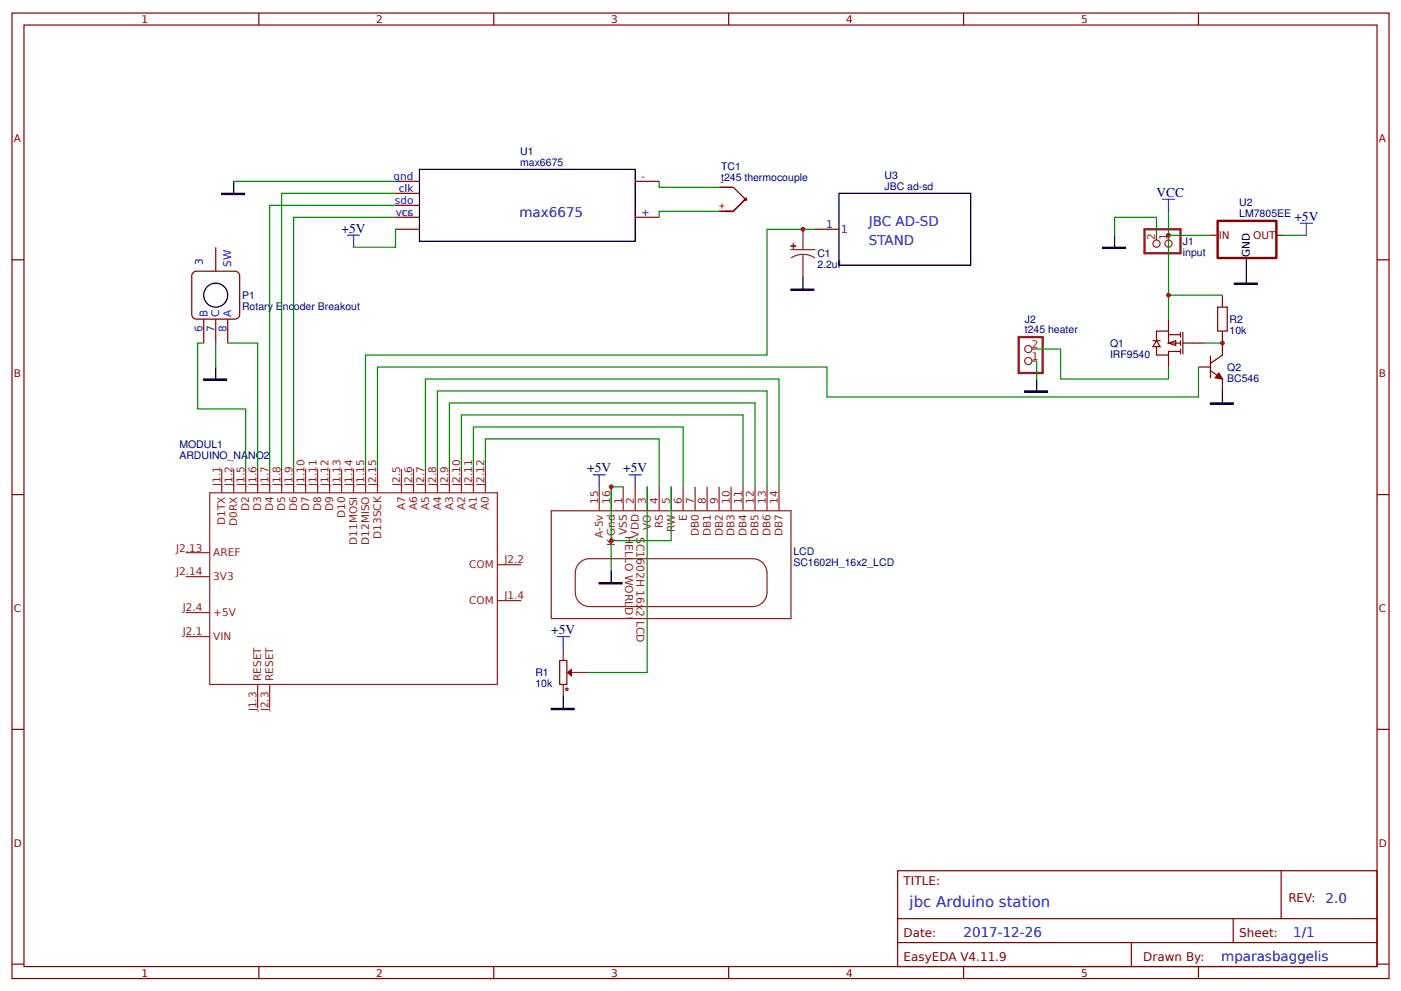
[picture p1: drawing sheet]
<svg xmlns="http://www.w3.org/2000/svg" width="312mm" height="221mm" viewBox="0 0 312 221" stroke-linecap="round" stroke-linejoin="round" font-family="sans-serif">
<g fill="none" stroke="#800" stroke-width=".27">
<path d="M2.7 2.9h306.4v215h-306.4zM5.3 5.6h301.1v209.6h-301.1zM57.6 2.9v2.7M109.9 2.9v2.7M162.2 2.9v2.7M214.4 2.9v2.7M266.7 2.9v2.7M2.7 57.8h2.6M306.4 57.8h2.7M2.7 110.1h2.6M306.4 110.1h2.7M2.7 162.4h2.6"/>
<path d="M306.4 162.4h2.7M199.8 193.9h106.6v21.3h-106.6zM285.1 193.9v10.6M2.7 214.7h2.6M57.6 215.2v2.7M109.9 215.2v2.7M162.2 215.2v2.7M199.8 204.5h106.6M199.8 209.9h106.6M214.4 215.2v2.7M251.8 209.9v5.3M266.7 215.2v2.7"/>
<path d="M274.4 204.5v5.4M306.4 214.7h2.7"/>
</g>
<g fill="none" stroke="#8d2323" stroke-width=".27">
<path d="M46.7 109.7h64v42.7h-64zM49.3 104.4v5.3M52 104.4v5.3M54.7 104.4v5.3M57.3 104.4v5.3M60 104.4v5.3M62.7 104.4v5.3M65.3 104.4v5.3M68 104.4v5.3M70.7 104.4v5.3M73.3 104.4v5.3M76 104.4v5.3"/>
<path d="M78.7 104.4v5.3M81.3 104.4v5.3M84 104.4v5.3M89.3 104.4v5.3M92 104.4v5.3M94.7 104.4v5.3M97.3 104.4v5.3M100 104.4v5.3M102.7 104.4v5.3M105.3 104.4v5.3M108 104.4v5.3M41.3 136.4h5.4"/>
<path d="M41.3 123.1h5.4M41.3 128.4h5.4M110.7 133.7h5.3M110.7 125.7h5.3M41.3 141.7h5.4M57.3 152.4v5.3M60 152.4v5.3"/>
</g>
<g fill="#fefefe" stroke="#800" stroke-width=".27">
<path d="M260 76.4l1.6-.5v1z"/>
<path d="M257.4 75.9l.8 1.3h-1.6z"/>
</g>
<g fill="none" stroke="#800" stroke-width=".27">
<path d="M256.6 75.9h1.6M257.4 77.2v1.8h2.6v-.8h2.7M260 73.7h-2.6v2.2M260 73.7v2.7h2.7M260 74.5h2.7M260 71v2.7M260 79v2.7M262.7 74v1M262.7 75.9v1M262.7 77.7v1.1M263.2 74v4.8M263.2 76.4h4.8"/>
<path d="M269.4 79.3v4.8M272 76.4v2.6l-2.6 1.9M266.7 81.7h2.7M269.4 82.5l2.6 1.9v2.7"/>
</g>
<path d="M271.2 83.1l.8 1.3-1.6-.3z" fill="#800" stroke="#800" stroke-width=".27"/>
<path d="M254.7 51h8v5.4h-8z" fill="none" stroke="#8d2323" stroke-width=".53"/>
<g fill="none" stroke="#8d2323" stroke-width=".27">
<path d="M257.4 52.4v1M260 52.4v1"/>
<circle cx="257.4" cy="54.2" r=".8"/>
<circle cx="260" cy="54.2" r=".8"/>
</g>
<path d="M43.1 60.6l.6-.2h8.6a1.06 1.06 0 0 1 1 1v8.6a1.06 1.06 0 0 1-1 1h-8.6a1.06 1.06 0 0 1-1-1v-8.6z" fill="#fff" stroke="#800000" stroke-width=".27"/>
<g fill="none" stroke="#800" stroke-width=".27">
<path d="M48 55v5.4M88 48.4h5.3M88 43h5.3M88 45.7h5.3M88 51h5.3M88 40.4h5.3M141.4 48.4h5.3M141.4 40.4h5.3M181.4 51h5.3M45.3 71v5.4M48 71v5.4M50.7 71v5.4"/>
<path d="M124.6 147.1h1.5v5.3h-1.6z"/>
</g>
<g fill="none" stroke="#000" stroke-width=".27">
<path d="M93.3 37.7h48.1v16h-48.1zM186.7 43h29.3v16h-29.3zM248 52.4v2.6M277.4 57.7v2.7M136 127.1v2.6M125.3 155.1v2.6"/>
<circle cx="48" cy="65.7" r="2.67"/>
</g>
<path d="M271 49.2h13v8.2h-13z" fill="none" stroke="#800" stroke-width=".53"/>
<path d="M269.4 52.4h1.3M284 52.4h1.4" fill="none" stroke="#880001" stroke-width=".27"/>
<g fill="none" stroke="#8d2323" stroke-width=".27">
<path d="M176 55.6h5.4M178.7 56.6l1.4 .2 1.3 .6M178.7 56.6l-1.4 .2-1.3 .6M178.7 51v4.6M178.7 56.6v5.1M122.7 113.7h53.3v24h-53.3zM133.3 108.4v5.3M136 108.4v5.3M138.7 108.4v5.3M141.4 108.4v5.3M144 108.4v5.3M146.7 108.4v5.3"/>
<path d="M149.4 108.4v5.3M152 108.4v5.3M154.7 108.4v5.3M157.4 108.4v5.3M160 108.4v5.3M162.7 108.4v5.3M165.4 108.4v5.3M168 108.4v5.3M170.7 108.4v5.3M173.4 108.4v5.3M129 125.3a3.2 3.2 0 0 1 2.2-.9h36.3a3.2 3.2 0 0 1 3.2 3.2v4.3a3.2 3.2 0 0 1-3.2 3.2h-36.3a3.2 3.2 0 0 1-3.2-3.2v-4.3a3.2 3.2 0 0 1 1-2.3zM125.3 144.4v2.7"/>
<path d="M125.3 152.4v2.7M127.2 149.7h3.5"/>
</g>
<g fill="#8d2323" stroke="#8d2323" stroke-width=".27">
<path d="M176 54.8h1.1z"/>
<path d="M176.6 54.2v1.1z"/>
</g>
<path d="M245.4 55h5v.3h-5zM133.3 129.7h5.1v.3h-5.1zM122.7 157.7h5v.3h-5z" fill="#000" stroke="#000" stroke-width=".27"/>
<path d="M258.7 44.4h2.7M260 44.4v2.6M132 105.7h2.7M133.3 105.7v2.7M140 105.7h2.7M141.4 105.7v2.7M124 141.7h2.7M125.3 141.7v2.7" fill="none" stroke="#00f" stroke-width=".27"/>
<path d="M248 52.4v-4h9.4v4M260 47v24M138.7 108.4h-2.7v18.7M144 108.4v41.3h-13.3" fill="none" stroke="#080" stroke-width=".27"/>
<path d="M126.3 149.7l.8-.6v1.3z" fill="#800" stroke="#800" stroke-width=".27"/>
<circle cx="126.1" cy="153.5" r=".27" fill="none" stroke="#a00000" stroke-width=".27"/>
<circle cx="136" cy="108.4" r=".53" fill="#c00"/>
<path d="M149.4 108.4v12h-13.4" fill="none" stroke="#080" stroke-width=".27"/>
<circle cx="136" cy="120.4" r=".53" fill="#c00"/>
<g fill="none" stroke="#080" stroke-width=".27">
<path d="M52 40.4h36M88 45.7h-28v58.7M88 51v4h-9.3M88 48.4h-22.7v56M88 43h-25.3v61.4M181.4 51h-10.7v28h-89.4v25.4M45.3 76.4h-1.3v14.7h10.7v13.3M48 76.4v5.3M50.7 76.4h6.6v28M266.7 81.7v6.7h-82.7v-6.7h-100v22.7M94.7 104.4v-20h78.7v24M97.3 104.4v-17.3h73.4v21.3"/>
<path d="M100 104.4v-14.7h68v18.7M102.7 104.4v-12h62.7v16M105.3 104.4v-9.3h46.7v13.3M108 104.4v-6.7h38.7v10.7"/>
</g>
<path d="M77.3 52.4h2.7M78.7 52.4v2.6" fill="none" stroke="#00f" stroke-width=".27"/>
<path d="M49.3 43h5.1v.3h-5.1zM176 64.4h5.1v.2h-5.1zM45.3 84.4h5.1v.3h-5.1z" fill="#000" stroke="#000" stroke-width=".27"/>
<path d="M52 40.4v2.6M178.7 61.7v2.7M48 81.7v2.7" fill="none" stroke="#000" stroke-width=".27"/>
<g fill="#c00">
<circle cx="178.7" cy="51" r=".53"/>
<circle cx="260" cy="52.4" r=".53"/>
</g>
<path d="M271 68.4h2.1v5.3h-2.1z" fill="none" stroke="#a00000" stroke-width=".27"/>
<path d="M272 65.7v2.7M272 73.7v2.7" fill="none" stroke="#800" stroke-width=".27"/>
<path d="M260 65.7h12" fill="none" stroke="#080" stroke-width=".27"/>
<circle cx="260" cy="65.7" r=".53" fill="#c00"/>
<path d="M274.7 63h5.1v.3h-5.1zM228 87.1h5.1v.2h-5.1zM269.4 89.7h5v.3h-5z" fill="#000" stroke="#000" stroke-width=".27"/>
<path d="M277.4 60.4v2.6M230.7 84.4v2.7M272 87.1v2.6" fill="none" stroke="#000" stroke-width=".27"/>
<path d="M226.7 75h5.3v8.1h-5.3z" fill="none" stroke="#8d2323" stroke-width=".53"/>
<g fill="none" stroke="#8d2323" stroke-width=".27">
<path d="M229.6 77.7h1.1M229.6 80.4h1.1"/>
<circle cx="228.8" cy="77.7" r=".8"/>
<circle cx="228.8" cy="80.4" r=".8"/>
</g>
<circle cx="165.9" cy="44.4" r=".27" fill="#840000" stroke="#840000" stroke-width=".27"/>
<path d="M160 47h2.7M160 41.7h3M161.1 41.7h2.1l2.7 2.7-2.7 2.7h-1.7M165.8 44.3l-2.6 2.7h-1.7" fill="none" stroke="#840000" stroke-width=".27"/>
<path d="M146.7 40.4v1.3h13.3M160 47h-13.3v1.4M260 52.4h9.4M285.4 52.4h5.3M268 76.4h4" fill="none" stroke="#080" stroke-width=".27"/>
<path d="M289.4 49.7h2.6M290.7 49.7v2.7" fill="none" stroke="#00f" stroke-width=".27"/>
<circle cx="272" cy="76.4" r=".53" fill="#c00"/>
<path d="M230.7 77.7h5.3v6.7h24v-2.7M230.7 80.4v4" fill="none" stroke="#080" stroke-width=".27"/>
<text font-size="3.3" fill="#00f" x="202.4" y="201.9">jbc Arduino station</text>
<g font-size="3" fill="#000080">
<text x="257.4" y="43.8">VCC</text>
<text x="76" y="51.8">+5V</text>
<text x="288" y="49.2">+5V</text>
<text x="130.7" y="105.2">+5V</text>
<text x="138.7" y="105.2">+5V</text>
<text x="122.7" y="141.2">+5V</text>
</g>
<g font-size="3" fill="#00f">
<text x="115.6" y="48.3">max6675</text>
<text x="193.4" y="50.3">JBC AD-SD</text>
<text x="193.4" y="54.5">STAND</text>
<text x="295" y="201.1">2.0</text>
<text x="214.4" y="208.5">2017-12-26</text>
<text x="287.8" y="208.5">1/1</text>
<text x="271.8" y="213.9">mparasbaggelis</text>
</g>
<g font-size="2.7" fill="#800">
<text x="201.1" y="197.1">TITLE:</text>
<text x="286.7" y="200.8">REV:</text>
<text x="201.1" y="208.5">Date:</text>
<text x="275.8" y="208.5">Sheet:</text>
<text x="201.1" y="213.9">EasyEDA V4.11.9</text>
<text x="254.4" y="213.9">Drawn By:</text>
</g>
<g font-size="2.4" fill="#8d2323">
<text x="139.1" y="119.4" transform="rotate(90 139.1 119.4)">HELLO WORLD!</text>
<text x="141.6" y="119.6" transform="rotate(90 141.6 119.6)">SC1602H 16x2 LCD</text>
</g>
<g font-size="2.3" fill="#800">
<text x="31.5" y="5.2">1</text>
<text x="83.7" y="5.2">2</text>
<text x="136" y="5.2">3</text>
<text x="188.3" y="5.2">4</text>
<text x="240.6" y="5.2">5</text>
<text x="3.1" y="31.7">A</text>
<text x="306.8" y="31.7">A</text>
<text x="3.1" y="84">B</text>
<text x="306.8" y="84">B</text>
<text x="3.1" y="136.3">C</text>
<text x="306.8" y="136.3">C</text>
<text x="3.1" y="188.5">D</text>
<text x="306.8" y="188.5">D</text>
<text x="31.5" y="217.5">1</text>
<text x="83.7" y="217.5">2</text>
<text x="136" y="217.5">3</text>
<text x="188.3" y="217.5">4</text>
<text x="240.6" y="217.5">5</text>
</g>
<g font-size="2.3" fill="#000080">
<text x="115.8" y="34.5">U1</text>
<text x="115.8" y="36.9">max6675</text>
<text x="160.5" y="40.4">t245 thermocouple</text>
<text x="160.5" y="37.9">TC1</text>
<text x="196.8" y="39.8">U3</text>
<text x="196.8" y="42.2">JBC ad-sd</text>
<text x="275.8" y="45.9">U2</text>
<text x="275.8" y="48.4">LM7805EE</text>
<text x="181.9" y="59.7">2.2uf</text>
<text x="181.9" y="57.2">C1</text>
<text x="263.2" y="57">input</text>
<text x="263.2" y="54.6">J1</text>
<text x="53.9" y="69">Rotary Encoder Breakout</text>
<text x="53.9" y="66.6">P1</text>
<text x="228" y="71.8">J2</text>
<text x="273.6" y="71.9">R2</text>
<text x="228" y="74.2">t245 heater</text>
<text x="247" y="77.2">Q1</text>
<text x="273.6" y="74.3">10k</text>
<text x="247" y="79.7">IRF9540</text>
<text x="273.1" y="82.6">Q2</text>
<text x="273.1" y="85">BC546</text>
<text x="39.9" y="99.7">MODUL1</text>
<text x="39.9" y="102.2">ARDUINO_NANO2</text>
<text x="176.6" y="123.7">LCD</text>
<text x="176.6" y="126.1">SC1602H_16x2_LCD</text>
<text x="119.2" y="153">10k</text>
<text x="119.2" y="150.6">R1</text>
</g>
<g font-size="2.3" fill="#00f">
<text x="87.6" y="40.1">gnd</text>
<text x="142.7" y="40.1">-</text>
<text x="87.9" y="45.4">sdo</text>
<text x="88.7" y="42.8">clk</text>
<text x="88.1" y="48.1">vcc</text>
<text x="89.5" y="48.1">cs</text>
<text x="142.7" y="48.1">+</text>
<text x="183.9" y="50.8">1</text>
<text x="187.2" y="51.8">1</text>
<text x="45.1" y="59" transform="rotate(-90 45.1 59)">3</text>
<text x="51.5" y="59.4" transform="rotate(-90 51.5 59.4)">SW</text>
<text x="46.1" y="70.5" transform="rotate(-90 46.1 70.5)">B</text>
<text x="48.8" y="70.5" transform="rotate(-90 48.8 70.5)">C</text>
<text x="51.5" y="70.5" transform="rotate(-90 51.5 70.5)">A</text>
<text x="45.1" y="73.9" transform="rotate(-90 45.1 73.9)">6</text>
<text x="47.7" y="73.9" transform="rotate(-90 47.7 73.9)">7</text>
<text x="50.4" y="73.9" transform="rotate(-90 50.4 73.9)">8</text>
</g>
<g font-size="2.3" fill="#8d2323">
<text x="257.1" y="53.4" transform="rotate(-90 257.1 53.4)">2</text>
<text x="259.8" y="53.4" transform="rotate(-90 259.8 53.4)">1</text>
<text x="229.6" y="77.4">2</text>
<text x="229.6" y="80.1">1</text>
<text x="49.1" y="108.1" transform="rotate(-90 49.1 108.1)">J1.1</text>
<text x="51.7" y="108.1" transform="rotate(-90 51.7 108.1)">J1.2</text>
<text x="54.4" y="108.1" transform="rotate(-90 54.4 108.1)">J1.5</text>
<text x="55.5" y="113.8" transform="rotate(-90 55.5 113.8)">D2</text>
<text x="57.1" y="108.1" transform="rotate(-90 57.1 108.1)">J1.6</text>
<text x="58.1" y="113.8" transform="rotate(-90 58.1 113.8)">D3</text>
<text x="59.7" y="108.1" transform="rotate(-90 59.7 108.1)">J1.7</text>
<text x="60.8" y="113.8" transform="rotate(-90 60.8 113.8)">D4</text>
<text x="62.4" y="108.1" transform="rotate(-90 62.4 108.1)">J1.8</text>
<text x="63.5" y="113.8" transform="rotate(-90 63.5 113.8)">D5</text>
<text x="65.1" y="108.1" transform="rotate(-90 65.1 108.1)">J1.9</text>
<text x="66.1" y="113.8" transform="rotate(-90 66.1 113.8)">D6</text>
<text x="67.7" y="108.1" transform="rotate(-90 67.7 108.1)">J1.10</text>
<text x="68.8" y="113.8" transform="rotate(-90 68.8 113.8)">D7</text>
<text x="70.4" y="108.1" transform="rotate(-90 70.4 108.1)">J1.11</text>
<text x="71.5" y="113.8" transform="rotate(-90 71.5 113.8)">D8</text>
<text x="73.1" y="108.1" transform="rotate(-90 73.1 108.1)">J1.12</text>
<text x="74.1" y="113.8" transform="rotate(-90 74.1 113.8)">D9</text>
<text x="75.7" y="108.1" transform="rotate(-90 75.7 108.1)">J1.13</text>
<text x="78.4" y="108.1" transform="rotate(-90 78.4 108.1)">J1.14</text>
<text x="81.1" y="108.1" transform="rotate(-90 81.1 108.1)">J1.15</text>
<text x="83.7" y="108.1" transform="rotate(-90 83.7 108.1)">J2.15</text>
<text x="89.1" y="108.1" transform="rotate(-90 89.1 108.1)">J2.5</text>
<text x="90.1" y="113.6" transform="rotate(-90 90.1 113.6)">A7</text>
<text x="91.7" y="108.1" transform="rotate(-90 91.7 108.1)">J2.6</text>
<text x="92.8" y="113.6" transform="rotate(-90 92.8 113.6)">A6</text>
<text x="94.4" y="108.1" transform="rotate(-90 94.4 108.1)">J2.7</text>
<text x="95.5" y="113.6" transform="rotate(-90 95.5 113.6)">A5</text>
<text x="97.1" y="108.1" transform="rotate(-90 97.1 108.1)">J2.8</text>
<text x="98.1" y="113.6" transform="rotate(-90 98.1 113.6)">A4</text>
<text x="99.7" y="108.1" transform="rotate(-90 99.7 108.1)">J2.9</text>
<text x="100.8" y="113.6" transform="rotate(-90 100.8 113.6)">A3</text>
<text x="102.4" y="108.1" transform="rotate(-90 102.4 108.1)">J2.10</text>
<text x="103.5" y="113.6" transform="rotate(-90 103.5 113.6)">A2</text>
<text x="105.1" y="108.1" transform="rotate(-90 105.1 108.1)">J2.11</text>
<text x="106.1" y="113.6" transform="rotate(-90 106.1 113.6)">A1</text>
<text x="107.7" y="108.1" transform="rotate(-90 107.7 108.1)">J2.12</text>
<text x="108.8" y="113.6" transform="rotate(-90 108.8 113.6)">A0</text>
<text x="133.1" y="112.1" transform="rotate(-90 133.1 112.1)">15</text>
<text x="135.8" y="112.1" transform="rotate(-90 135.8 112.1)">16</text>
<text x="138.4" y="112.1" transform="rotate(-90 138.4 112.1)">1</text>
<text x="141.1" y="112.1" transform="rotate(-90 141.1 112.1)">2</text>
<text x="143.8" y="112.1" transform="rotate(-90 143.8 112.1)">3</text>
<text x="146.4" y="112.1" transform="rotate(-90 146.4 112.1)">4</text>
<text x="149.1" y="112.1" transform="rotate(-90 149.1 112.1)">5</text>
<text x="151.8" y="112.1" transform="rotate(-90 151.8 112.1)">6</text>
<text x="154.4" y="112.1" transform="rotate(-90 154.4 112.1)">7</text>
<text x="157.1" y="112.1" transform="rotate(-90 157.1 112.1)">8</text>
<text x="159.8" y="112.1" transform="rotate(-90 159.8 112.1)">9</text>
<text x="162.4" y="112.1" transform="rotate(-90 162.4 112.1)">10</text>
<text x="165.1" y="112.1" transform="rotate(-90 165.1 112.1)">11</text>
<text x="167.8" y="112.1" transform="rotate(-90 167.8 112.1)">12</text>
<text x="170.4" y="112.1" transform="rotate(-90 170.4 112.1)">13</text>
<text x="173.1" y="112.1" transform="rotate(-90 173.1 112.1)">14</text>
<text x="50.1" y="116.8" transform="rotate(-90 50.1 116.8)">D1TX</text>
<text x="52.8" y="117" transform="rotate(-90 52.8 117)">D0RX</text>
<text x="76.8" y="115.3" transform="rotate(-90 76.8 115.3)">D10</text>
<text x="84.8" y="119.9" transform="rotate(-90 84.8 119.9)">D13SCK</text>
<text x="134.2" y="119.8" transform="rotate(-90 134.2 119.8)">A-5v</text>
<text x="139.5" y="119.1" transform="rotate(-90 139.5 119.1)">VSS</text>
<text x="142.2" y="119.7" transform="rotate(-90 142.2 119.7)">VDD</text>
<text x="144.8" y="117.9" transform="rotate(-90 144.8 117.9)">VO</text>
<text x="147.5" y="117.6" transform="rotate(-90 147.5 117.6)">RS</text>
<text x="150.2" y="118.4" transform="rotate(-90 150.2 118.4)">RW</text>
<text x="152.8" y="116" transform="rotate(-90 152.8 116)">E</text>
<text x="155.5" y="119.4" transform="rotate(-90 155.5 119.4)">DB0</text>
<text x="158.2" y="119.4" transform="rotate(-90 158.2 119.4)">DB1</text>
<text x="160.8" y="119.4" transform="rotate(-90 160.8 119.4)">DB2</text>
<text x="163.5" y="119.4" transform="rotate(-90 163.5 119.4)">DB3</text>
<text x="166.2" y="119.4" transform="rotate(-90 166.2 119.4)">DB4</text>
<text x="168.8" y="119.4" transform="rotate(-90 168.8 119.4)">DB5</text>
<text x="171.5" y="119.4" transform="rotate(-90 171.5 119.4)">DB6</text>
<text x="174.2" y="119.4" transform="rotate(-90 174.2 119.4)">DB7</text>
<text x="39.2" y="122.8">J2.13</text>
<text x="47.5" y="123.9">AREF</text>
<text x="79.5" y="121.3" transform="rotate(-90 79.5 121.3)">D11MOSI</text>
<text x="82.1" y="121.3" transform="rotate(-90 82.1 121.3)">D12MISO</text>
<text x="112.3" y="125.5">J2.2</text>
<text x="136.8" y="121.5" transform="rotate(-90 136.8 121.5)">K-Gnd</text>
<text x="39.2" y="128.1">J2.14</text>
<text x="47.5" y="129.2">3V3</text>
<text x="104.4" y="126.5">COM</text>
<text x="40.7" y="136.1">J2.4</text>
<text x="47.5" y="137.2">+5V</text>
<text x="104.4" y="134.5">COM</text>
<text x="112.3" y="133.5">J1.4</text>
<text x="40.7" y="141.5">J2.1</text>
<text x="47.5" y="142.5">VIN</text>
<text x="58.1" y="151.6" transform="rotate(-90 58.1 151.6)">RESET</text>
<text x="60.8" y="151.6" transform="rotate(-90 60.8 151.6)">RESET</text>
<text x="57.1" y="158.4" transform="rotate(-90 57.1 158.4)">J1.3</text>
<text x="59.7" y="158.4" transform="rotate(-90 59.7 158.4)">J2.3</text>
</g>
<g font-size="2.3" fill="#880001">
<text x="271.2" y="53.2">IN</text>
<text x="278.9" y="53.2">OUT</text>
</g>
<text font-size="2.3" x="278.2" y="57.2" transform="rotate(-90 278.2 57.2)">GND</text>
<g font-size="2.2" fill="#840000">
<text x="160" y="41.2">-</text>
<text x="160" y="46.5">+</text>
</g>
</svg>
